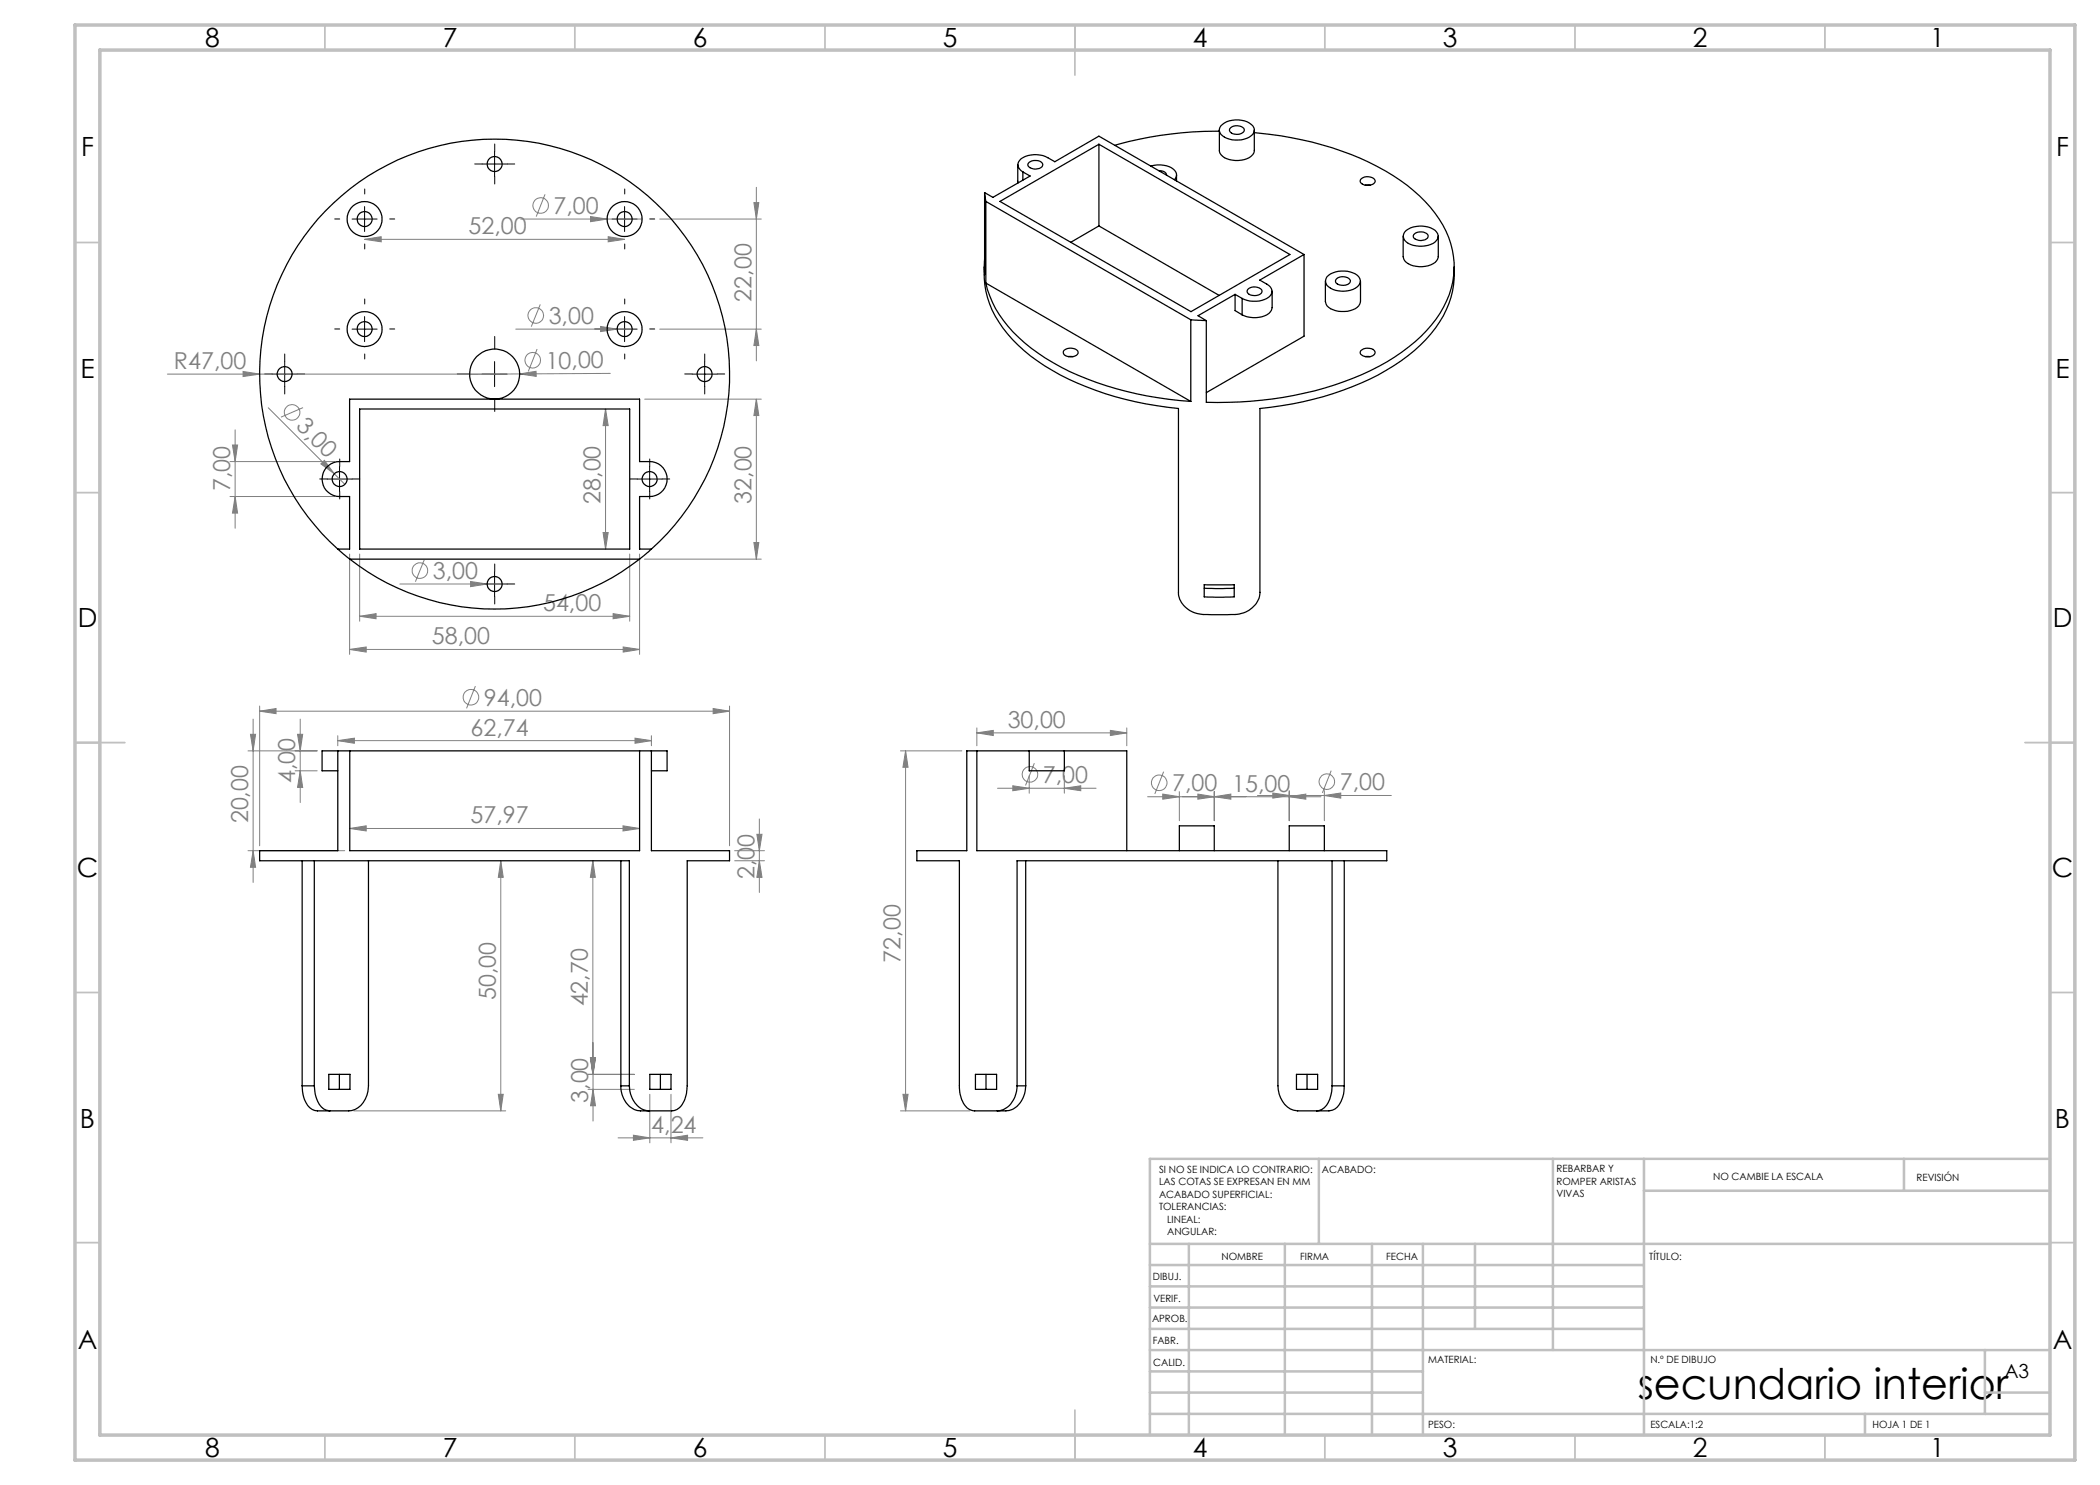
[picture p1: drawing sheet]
<svg xmlns="http://www.w3.org/2000/svg" width="420mm" height="297mm" viewBox="0 0 420 297" stroke-linecap="round" stroke-linejoin="round" font-family="sans-serif">
<g fill="none" stroke="#808080" stroke-width=".2">
<path d="M109 38.9l-1.8 4.4M151.3 37.5v34.7M72.9 47.9l3.3-.6v1.1zM72.9 47.9h52M104.1 43.8h24.3M118.1 43.3l3.3 .5-3.3 .5zM121.6 47.3l3.3 .6-3.3 .5zM131.9 43.8h20.4M150.8 40.5h1l-.5 3.3zM33.5 74.8h65.4M48.6 74.3l3.3 .5-3.3 .5zM103.2 65.8h23.2"/>
<path d="M103.9 74.8l3.3-.5v1zM107.4 69.8l-1.7 4.5M108.1 60.9l-1.8 4.4M120.1 65.3l3.3 .5-3.3 .5zM122.1 74.7l-28.2 .2M128.9 79.8h23.4M131.9 65.8h20.4M151.3 79.8l.5 3.3h-1zM151.3 65.8l.5 3.3h-1zM151.3 79.8v32M46 92.3h20.9M46 99.3h20.9"/>
<path d="M46.5 89h1l-.5 3.3zM47 99.3l.5 3.3h-1zM47 86v19.7M53.7 81.6l15.3 15.3M60.6 81.5l-4.4 1.9M64.2 92.8l.7-.7 2 2.7zM121.1 81.8l.5 3.3h-1zM121.1 81.8v28M69.9 110.8v20.1M71.9 110.8v13.4M80 116.8h20.4M84.9 111.9l-1.8 4.4"/>
<path d="M94.1 116.3l3.3 .5-3.3 .5zM120.6 106.5h1l-.5 3.3zM125.9 110.8v13.4M127.9 110.8v20.1M128.9 111.8h23.4M150.8 108.5h1l-.5 3.3zM69.9 129.9l3.3-.5v1zM69.9 129.9h58M71.9 123.3l3.3-.6v1.1zM71.9 123.3h54M95.1 137.2l-1.8 4.5M122.6 122.7l3.3 .6-3.3 .5z"/>
<path d="M124.6 129.4l3.3 .5-3.3 .5zM49.6 150.2h13.8M50.1 146.9h1l-.5 3.3zM50.6 143.8v32.7M51.9 142.2l3.3-.5v1zM51.9 141.2v28M51.9 142.2h94M59 154.2h4.4M59.5 146.9h1l-.5 3.3zM60 154.2l.5 3.3h-1zM60 143.8v16.7M67.6 148.1l3.3-.5v1.1z"/>
<path d="M67.6 147.1v2.1M67.6 148.1h62.7M127 147.6l3.3 .5-3.3 .6zM130.3 147.1v2.1M142.6 141.7l3.3 .5-3.3 .5zM145.9 141.2v28M180.1 150.2h12.3M181.1 150.2l.5 3.3h-1zM181.1 150.2v72M195.4 146.6l3.2-.5v1zM195.4 145.6v3.6M195.4 146.6h30"/>
<path d="M199.5 157.7h19.7M202.6 157.2l3.2 .5-3.2 .4zM205.8 155.1v3.5M206.9 152.6l-1.8 4.5M212.9 157.7l3.2-.5v.9zM212.9 155.1v3.5M222.1 146.1l3.3 .5-3.3 .5zM225.4 145.6v3.6M229.5 159.3h34.7M232.6 158.8l3.3 .5-3.3 .5zM232.7 154.3l-1.7 4.5M235.9 158.3v5.8"/>
<path d="M239.6 158.8l3.3 .5-3.3 .5zM242.9 159.3l3.3-.5v1zM242.9 158.3v5.8M251.5 159.1h26.8M254.6 158.6l3.2 .5-3.2 .5zM257.8 159.3l3.4-.5v1zM257.8 158.1v6M264.9 159.1l3.2-.5v1zM264.9 158.1v6M266.2 154.1l-1.7 4.5M49.6 170.1h19.3M50.6 170.1l.5 3.4h-1z"/>
<path d="M70 165.7l3.2-.5v1zM70 165.7h57.9M100.2 172.2l.4 3.3h-.9zM100.2 172.2v50M118.6 172.2l.5 3.3h-1zM118.6 172.2v42.7M124.6 165.2l3.3 .5-3.3 .5zM146.9 172.2h6M146.9 170.1h6M151.4 166.9h1l-.5 3.2zM151.9 172.2l.5 3.3h-1zM151.9 163.8v14.7"/>
<path d="M99.7 218.9h.9l-.4 3.3zM117.6 214.9h9.3M117.6 217.9h9.3M118.1 211.6h1l-.5 3.3zM118.6 217.9l.5 3.3h-1zM118.6 208.5v15.7M130 218.9v9.7M134.2 218.9v9.7M180.6 218.9h1l-.5 3.3zM70.8 222.2h30.3M123.6 227.6h17M126.7 227l3.3 .6-3.3 .5z"/>
<path d="M134.2 227.6l3.3-.6v1.1zM180.1 222.2h13.9"/>
<circle cx="108.1" cy="41.1" r="1.56"/>
<circle cx="106.5" cy="72.1" r="1.55"/>
<circle cx="107.2" cy="63.1" r="1.55"/>
<circle cx="58.4" cy="82.5" r="1.55"/>
<circle cx="84" cy="114.1" r="1.56"/>
<circle cx="94.2" cy="139.4" r="1.55"/>
<circle cx="206" cy="154.9" r="1.56"/>
<circle cx="231.8" cy="156.5" r="1.55"/>
<circle cx="265.4" cy="156.3" r="1.55"/>
</g>
<g fill="none" stroke="#000" stroke-width=".2" stroke-dasharray="15.2 1.3 1.3 1.3">
<path d="M72.9 38.8v-1M96.4 32.8h-1.5M98.9 30.3v-1.5M98.9 35.3v1.5M101.4 32.8h1.5M124.9 38.8v-1M67.9 43.8h-1M72.9 48.8v1M77.9 43.8h1M119.9 43.8h-1M124.9 48.8v1M129.9 43.8h1"/>
<path d="M54.4 74.8h-1.5M56.9 72.3v-1.5M56.9 77.3v1.5M59.4 74.8h1.5M67.9 65.8h-1M72.9 60.8v-1M72.9 70.8v1M77.9 65.8h1M93.9 74.8h-2.5M98.9 69.8v-2.5M98.9 79.8v2.5M103.9 74.8h2.5"/>
<path d="M119.9 65.8h-1M124.9 60.8v-1M124.9 70.8v1M129.9 65.8h1M138.4 74.8h-1.5M140.9 72.3v-1.5M140.9 77.3v1.5M143.4 74.8h1.5M65.4 95.8h-1.5M67.9 93.3v-1.5M67.9 98.3v1.5M70.4 95.8h1.5"/>
<path d="M127.4 95.8h-1.5M129.9 93.3v-1.5M129.9 98.3v1.5M132.4 95.8h1.5M96.4 116.8h-1.5M98.9 114.3v-1.5M98.9 119.3v1.5M101.4 116.8h1.5"/>
</g>
<g fill="none" stroke="#000" stroke-width=".2">
<path d="M96.4 32.8h5M98.9 30.3v5M70.4 43.8h5M72.9 41.3v5M122.4 43.8h5M124.9 41.3v5M54.4 74.8h5M56.9 72.3v5M70.4 65.8h5M72.9 63.3v5M96.4 74.8h5M98.9 72.3v5"/>
<path d="M122.4 65.8h5M124.9 63.3v5M138.4 74.8h5M140.9 72.3v5M65.4 95.8h5M67.9 93.3v5M127.4 95.8h5M129.9 93.3v5M96.4 116.8h5M98.9 114.3v5"/>
</g>
<g fill="none" stroke="#c0c0c0" stroke-width=".35">
<path d="M65 5v5M115 5v5M165 5v5M215 5v10M265 5v5M315 5v5M365 5v5M15 48.5h5M410 48.5h5M15 98.5h5M410 98.5h5M15 148.5h10"/>
<path d="M405 148.5h10M15 198.5h5M410 198.5h5M15 248.5h5M410 248.5h5M65 287v5M115 287v5M165 287v5M215 282v10M265 287v5M315 287v5M365 287v5"/>
</g>
<g fill="none" stroke="#c0c0c0" stroke-width=".5">
<path d="M263.8 231.8v17M310.6 231.8v38.2M328.8 231.8v55.2M328.8 238.2h81.2M380.8 231.8v6.4M410 231.8h-180v55.2M230 248.8h180M230 257.3h98.8M230 253h98.8M237.8 248.8v38.2M257 248.8v38.2M274.4 248.8v38.2"/>
<path d="M284.6 248.8v38.2M295 248.8v17M230 265.8h98.8M230 261.5h98.8M230 278.5h54.6M230 274.3h54.6M230 270h180M397 278.5h13M397 270v12.8M230 282.8h180M373 282.8v4.2"/>
</g>
<path d="M15 5h400v287h-400zM20 10h390v277h-390z" fill="none" stroke="#c0c0c0" stroke-width=".7"/>
<g fill="#808080">
<path d="M64.2 92.8l.7-.7 2 2.7z"/>
<path d="M94.1 116.3l3.3 .5-3.3 .5z"/>
<path d="M118.1 43.3l3.3 .5-3.3 .5z"/>
<path d="M120.1 65.3l3.3 .5-3.3 .5z"/>
<path d="M48.6 74.3l3.3 .5-3.3 .5z"/>
<path d="M103.9 74.8l3.3-.5v1z"/>
<path d="M121.6 47.3l3.3 .6-3.3 .5zM72.9 47.9l3.3-.6v1.1z"/>
<path d="M51.9 142.2l3.3-.5v1zM142.6 141.7l3.3 .5-3.3 .5zM70 165.7l3.2-.5v1zM124.6 165.2l3.3 .5-3.3 .5zM67.6 148.1l3.3-.5v1.1zM127 147.6l3.3 .5-3.3 .6zM126.7 227l3.3 .6-3.3 .5zM134.2 227.6l3.3-.6v1.1zM71.9 123.3l3.3-.6v1.1zM122.6 122.7l3.3 .6-3.3 .5zM202.6 157.2l3.2 .5-3.2 .4zM212.9 157.7l3.2-.5v.9zM232.6 158.8l3.3 .5-3.3 .5zM242.9 159.3l3.3-.5v1zM239.6 158.8l3.3 .5-3.3 .5zM257.8 159.3l3.4-.5v1zM254.6 158.6l3.2 .5-3.2 .5zM264.9 159.1l3.2-.5v1z"/>
<path d="M195.4 146.6l3.2-.5v1zM222.1 146.1l3.3 .5-3.3 .5z"/>
<path d="M124.6 129.4l3.3 .5-3.3 .5zM69.9 129.9l3.3-.5v1z"/>
<path d="M151.9 172.2l.5 3.3h-1zM151.4 166.9h1l-.5 3.2zM99.7 218.9h.9l-.4 3.3zM100.2 172.2l.4 3.3h-.9zM118.1 211.6h1l-.5 3.3zM118.6 172.2l.5 3.3h-1zM118.6 217.9l.5 3.3h-1zM118.1 211.6h1l-.5 3.3z"/>
<path d="M59.5 146.9h1l-.5 3.3zM60 154.2l.5 3.3h-1zM50.1 146.9h1l-.5 3.3zM50.6 170.1l.5 3.4h-1zM121.1 81.8l.5 3.3h-1zM120.6 106.5h1l-.5 3.3zM151.3 79.8l.5 3.3h-1zM150.8 108.5h1l-.5 3.3zM46.5 89h1l-.5 3.3zM47 99.3l.5 3.3h-1zM150.8 40.5h1l-.5 3.3zM151.3 65.8l.5 3.3h-1zM181.1 150.2l.5 3.3h-1zM180.6 218.9h1l-.5 3.3z"/>
</g>
<g fill="none" stroke="#000" stroke-width=".25">
<path d="M196.9 38.5l.3 1.8M196.9 38.5v16.4v-3M203.6 32.9v3.7M204.6 34.4a1.52 1.52 0 0 1-1-1.4 1.52 1.52 0 0 1 1-1.5 5.8 5.8 0 0 1 6.4 .8l8.8-5.1 41 23.7M204.6 34.4l1.4 .8-7.4 4.3-1.7-1M204.6 34.4v1.6M205.8 32.5a1.95 1.95 0 0 1 2.8 .4 1.61 1.61 0 0 1-2.6 .6 .6 .6 0 0 1-.4-.4 .6 .6 0 0 1 .2-.6zM219.8 28.9v16.3M230.2 33.2a5 5 0 0 1 4.8 .9 1.26 1.26 0 0 1-.1 1.8M231.7 34.1h.3a1.18 1.18 0 0 1 1.3 .9M235.3 35v1.2M243.9 26.2a75.4 75.4 0 0 0-20.9 2.9"/>
<path d="M243.9 26v4.1a2.53 2.53 0 0 0 2.6 1.9 4.3 4.3 0 0 0 4.3-1.4l.1-4.6M244.2 25.1a4.9 4.9 0 0 1 6.3 0 1.45 1.45 0 0 1-.7 2.3 5.2 5.2 0 0 1-5.6-.5 1.31 1.31 0 0 1 0-1.8zM246.1 25.5a2.13 2.13 0 0 1 2.7 .2 .9 .9 0 0 1-1 1.1l-.4 .1a1.13 1.13 0 0 1-1.4-1.2zM250.9 26.5a65.1 65.1 0 0 1 26.2 7.7 28 28 0 0 1 12.6 13.3 16.9 16.9 0 0 1-2.5 16.3 37.4 37.4 0 0 1-16.5 11.8 73.6 73.6 0 0 1-29.4 4.9v-16.4M272.3 35.7a1.95 1.95 0 0 1 2.7 .4 1.17 1.17 0 0 1-1.4 1l-.8-.1a.71 .71 0 0 1-.7-.5 .71 .71 0 0 1 .2-.8zM273.1 37h.9M196.9 53.4a18.8 18.8 0 0 0 5.6 14.5 41.2 41.2 0 0 0 16.6 10.2 68 68 0 0 0 16.6 3.6v36.8a4.9 4.9 0 0 0 4.9 4.4h3.2a12.6 12.6 0 0 0 5.3-.5 4.5 4.5 0 0 0 2.9-3.9v-36.8a61.5 61.5 0 0 0 26.7-8.5 26.6 26.6 0 0 0 11.1-12.5 17.6 17.6 0 0 0 1-7.3M197.2 56.6a22 22 0 0 0 7.7 12 49.2 49.2 0 0 0 20.4 9.7l6.3 1.2 6.6 .8M197.2 40.3v16.3M197.2 40.3l41 23.7M197.2 56.6l41 23.7M200 40.3l19.8-11.4 38.2 22-19.8 11.4z"/>
<path d="M219.8 45.2l-5.7 3.3M219.8 45.2l24 13.9M247 58.9l1.4 .8M247 58.9l-7.4 4.2 1.7 1M247 58.9v3.2l1.4 .9M248.4 59.7v3.3M249.7 57.8a1.95 1.95 0 0 1 2.7 .4 1.59 1.59 0 0 1-2.2 .8 .71 .71 0 0 1-.7-.4 .71 .71 0 0 1 .2-.8zM254.4 58.2v3.3a2.53 2.53 0 0 1-2.6 2h-1.8l-1.6-.5M260.8 50.9l-8.8 5.1a4 4 0 0 1 2.3 1.7 1.65 1.65 0 0 1-1.4 2.2 5.7 5.7 0 0 1-4.5-.2M260.8 50.9v16.3l-19.5 11.3M265.1 56.2v4.3a2.38 2.38 0 0 0 2 1.6 4.9 4.9 0 0 0 4.6-.9l.4-.9v-4.1M265.4 55.3a5 5 0 0 1 6.3 0 1.45 1.45 0 0 1-.6 2.3 5.1 5.1 0 0 1-5.7-.5 1.41 1.41 0 0 1 0-1.8z"/>
<path d="M267.3 55.7a1.95 1.95 0 0 1 2.8 .4 1.57 1.57 0 0 1-2.2 .9 .71 .71 0 0 1-.7-.5 .71 .71 0 0 1 .1-.8zM280.6 47.2v4.1a2.53 2.53 0 0 0 2.6 2 4.5 4.5 0 0 0 4.1-1.1l.4-.9v-4.1M281 46.4a4.9 4.9 0 0 1 6.3 0 1.6 1.6 0 0 1-1.2 2.5 5.1 5.1 0 0 1-5.1-.8 1.37 1.37 0 0 1 0-1.7zM282.9 46.8a1.95 1.95 0 0 1 2.7 .4 1.63 1.63 0 0 1-2.5 .6 .6 .6 0 0 1-.2-1zM212.9 70a1.95 1.95 0 0 1 2.7 .4 1.17 1.17 0 0 1-1.4 1l-.4-.1a.85 .85 0 0 1-.9-.3 .85 .85 0 0 1 0-1zM213.6 71.3h1M238.2 64l3.1 .1M238.2 64v16.3M272.2 70.1a2.01 2.01 0 0 1 2.8 .2 1.03 1.03 0 0 1-1.2 1.1l-.8-.1a.79 .79 0 0 1-.8-.3 .79 .79 0 0 1 0-.9zM273.1 71.3h.9M71.9 81.8h54v28h-54zM67.6 109.8h2.3v-10.5a5.1 5.1 0 0 1-4.2-.8 3.5 3.5 0 0 1-1.1-3.9 3.5 3.5 0 0 1 3.3-2.3h2v-12.5h58v12.5a5.3 5.3 0 0 1 4.3 .8 3.5 3.5 0 0 1 1 3.9 3.5 3.5 0 0 1-3.3 2.3h-2v10.5h2.4"/>
<path d="M67.6 109.8l2.4 2M67.6 109.8a47 47 0 0 1-2.5-67.6 47 47 0 0 1 67.6 0 47 47 0 0 1-2.4 67.6M70 111.8a47.1 47.1 0 0 0 57.9 0M70 111.8h57.9M130.3 109.8l-2.4 2M240.8 116.9h6v2.5h-6zM240.8 117.6h6M67.6 150.2h2.4M67.6 150.2v19.9h-15.7v2.1h74v45M67.6 150.2h-3.2v4h3.2M70 150.2v19.9h57.9v-19.9M70 150.2h57.9"/>
<path d="M127.9 150.2h2.4M130.3 150.2v19.9h15.6v2.1h-8.5v45a5.6 5.6 0 0 1-2 4.7 12.5 12.5 0 0 1-4.4 .3h-1.2M130.3 150.2h3.1v4h-3.1M195.4 150.2h-2v19.9h-10v2.1h8.5v45a5.3 5.3 0 0 0 2.1 4.7 13.4 13.4 0 0 0 4.3 .3h1.2M195.4 150.2v19.9h82v2.1h-74v45M195.4 150.2h10.4M205.8 150.2v4h7.1v-4M205.8 150.2h7.1M212.9 150.2h12.5v19.9M60.4 172.2v45M62.9 172.2v45M73.7 172.2v45a4.9 4.9 0 0 1-3.3 4.9l-4.4 .1"/>
<path d="M124.2 172.2v45M205.1 172.2v45M235.9 170.1v-4.9h7v4.9M255.6 172.2v45a5.1 5.1 0 0 0 3.1 4.8l.8 .2h3.8M257.8 170.1v-4.9h7.1v4.9M266.4 172.2v45M268.9 172.2v45M60.4 217.2a5.4 5.4 0 0 0 2 4.7l1.1 .3h2.5M60.4 217.2h2.5M62.9 217.2a6 6 0 0 0 1.8 4.6l1.3 .4M65.8 214.9h4.2v3h-4.2zM67.9 214.9v3"/>
<path d="M124.2 217.2a4.6 4.6 0 0 0 3.9 5h1.7M124.2 217.2h1.7M125.9 217.2a4.9 4.9 0 0 0 3.5 4.9l.4 .1M130 214.9h4.2v3h-4.2zM132.1 214.9v3M195.1 214.9h4.2v3h-4.2zM197.2 214.9v3M203.4 217.2a4.6 4.6 0 0 1-3.9 5M203.4 217.2h1.7M205.1 217.2a5.1 5.1 0 0 1-3.3 4.9l-2.3 .1M259.3 214.9h4.2v3h-4.2zM261.4 214.9v3"/>
<path d="M266.4 217.2a5.6 5.6 0 0 1-2 4.7l-1.1 .3M266.4 217.2h2.5M268.9 217.2a5.8 5.8 0 0 1-1.9 4.6l-1.2 .4h-2.5"/>
<circle cx="98.9" cy="32.8" r="1.5"/>
<circle cx="72.9" cy="43.8" r="1.5"/>
<circle cx="72.9" cy="43.8" r="3.5"/>
<circle cx="124.9" cy="43.8" r="3.5"/>
<circle cx="124.9" cy="43.8" r="1.5"/>
<circle cx="56.9" cy="74.8" r="1.5"/>
<circle cx="72.9" cy="65.8" r="3.5"/>
<circle cx="72.9" cy="65.8" r="1.5"/>
<circle cx="98.9" cy="74.8" r="5"/>
<circle cx="124.9" cy="65.8" r="1.5"/>
<circle cx="124.9" cy="65.8" r="3.5"/>
<circle cx="140.9" cy="74.8" r="1.5"/>
<circle cx="67.9" cy="95.8" r="1.49"/>
<circle cx="129.9" cy="95.8" r="1.5"/>
<circle cx="98.9" cy="116.8" r="1.5"/>
</g>
<text font-size="8.5" x="327.6" y="279.7">secundario interior</text>
<g font-size="5.3">
<text x="41" y="9.5">8</text>
<text x="88.5" y="9.5">7</text>
<text x="138.5" y="9.5">6</text>
<text x="188.5" y="9.5">5</text>
<text x="238.5" y="9.5">4</text>
<text x="288.5" y="9.5">3</text>
<text x="338.5" y="9.5">2</text>
<text x="386" y="9.5">1</text>
<text x="16.2" y="31.2">F</text>
<text x="411.2" y="31.2">F</text>
<text x="16.1" y="75.5">E</text>
<text x="411.1" y="75.5">E</text>
<text x="15.5" y="125.5">D</text>
<text x="410.5" y="125.5">D</text>
<text x="15.4" y="175.5">C</text>
<text x="410.4" y="175.5">C</text>
<text x="16" y="225.5">B</text>
<text x="411" y="225.5">B</text>
<text x="15.5" y="269.7">A</text>
<text x="410.5" y="269.7">A</text>
<text x="41" y="291.5">8</text>
<text x="88.5" y="291.5">7</text>
<text x="138.5" y="291.5">6</text>
<text x="188.5" y="291.5">5</text>
<text x="238.5" y="291.5">4</text>
<text x="288.5" y="291.5">3</text>
<text x="338.5" y="291.5">2</text>
<text x="386" y="291.5">1</text>
</g>
<g font-size="4.7" fill="#808080">
<text x="93.7" y="46.8">52,00</text>
<text x="110.7" y="42.8">7,00</text>
<text x="109.7" y="64.8">3,00</text>
<text x="150.3" y="60.3" transform="rotate(-90 150.3 60.3)">22,00</text>
<text x="34.8" y="73.8">R47,00</text>
<text x="109.1" y="73.7">10,00</text>
<text x="59" y="85.5" transform="rotate(45 59 85.5)">3,00</text>
<text x="46" y="98.2" transform="rotate(-90 46 98.2)">7,00</text>
<text x="120.1" y="100.8" transform="rotate(-90 120.1 100.8)">28,00</text>
<text x="150.3" y="100.8" transform="rotate(-90 150.3 100.8)">32,00</text>
<text x="86.6" y="115.8">3,00</text>
<text x="108.6" y="122.2">54,00</text>
<text x="86.4" y="128.9">58,00</text>
<text x="96.8" y="141.1">94,00</text>
<text x="94.1" y="147.1">62,74</text>
<text x="201.5" y="145.6">30,00</text>
<text x="59" y="156.6" transform="rotate(-90 59 156.6)">4,00</text>
<text x="208.6" y="156.6">7,00</text>
<text x="234.4" y="158.3">7,00 15,00</text>
<text x="268" y="158">7,00</text>
<text x="49.6" y="164.7" transform="rotate(-90 49.6 164.7)">20,00</text>
<text x="94.1" y="164.6">57,97</text>
<text x="150.9" y="175.9" transform="rotate(-90 150.9 175.9)">2,00</text>
<text x="180.1" y="192.5" transform="rotate(-90 180.1 192.5)">72,00</text>
<text x="99.2" y="200" transform="rotate(-90 99.2 200)">50,00</text>
<text x="117.6" y="201.3" transform="rotate(-90 117.6 201.3)">42,70</text>
<text x="117.6" y="220.6" transform="rotate(-90 117.6 220.6)">3,00</text>
<text x="130.3" y="226.5">4,24</text>
</g>
<text font-size="3.9" x="400.9" y="275.5">A3</text>
<g font-size="2">
<text x="231.8" y="234.6">SI NO SE INDICA LO CONTRARIO:</text>
<text x="231.8" y="237.1">LAS COTAS SE EXPRESAN EN MM</text>
<text x="231.8" y="239.6">ACABADO SUPERFICIAL:</text>
<text x="264.4" y="234.6">ACABADO:</text>
<text x="311.3" y="234.5">REBARBAR Y</text>
<text x="311.3" y="237">ROMPER ARISTAS</text>
<text x="311.3" y="239.5">VIVAS</text>
<text x="342.6" y="236">NO CAMBIE LA ESCALA</text>
<text x="383.3" y="236.2">REVISIÓN</text>
<text x="231.8" y="242.1">TOLERANCIAS:</text>
<text x="233.4" y="244.6">LINEAL:</text>
<text x="233.4" y="247.1">ANGULAR:</text>
<text x="244.3" y="252">NOMBRE</text>
<text x="260" y="251.9">FIRMA</text>
<text x="277.2" y="251.9">FECHA</text>
<text x="329.9" y="251.9">TÍTULO:</text>
<text x="230.6" y="256.1">DIBUJ.</text>
<text x="230.7" y="260.3">VERIF.</text>
<text x="230.4" y="264.4">APROB.</text>
<text x="230.5" y="268.8">FABR.</text>
<text x="230.7" y="273.1">CALID.</text>
<text x="285.6" y="272.5">MATERIAL:</text>
<text x="330.1" y="272.5">N.º DE DIBUJO</text>
<text x="285.6" y="285.5">PESO:</text>
<text x="330.1" y="285.6">ESCALA:1:2</text>
<text x="374.5" y="285.6">HOJA 1 DE 1</text>
</g>
</svg>
